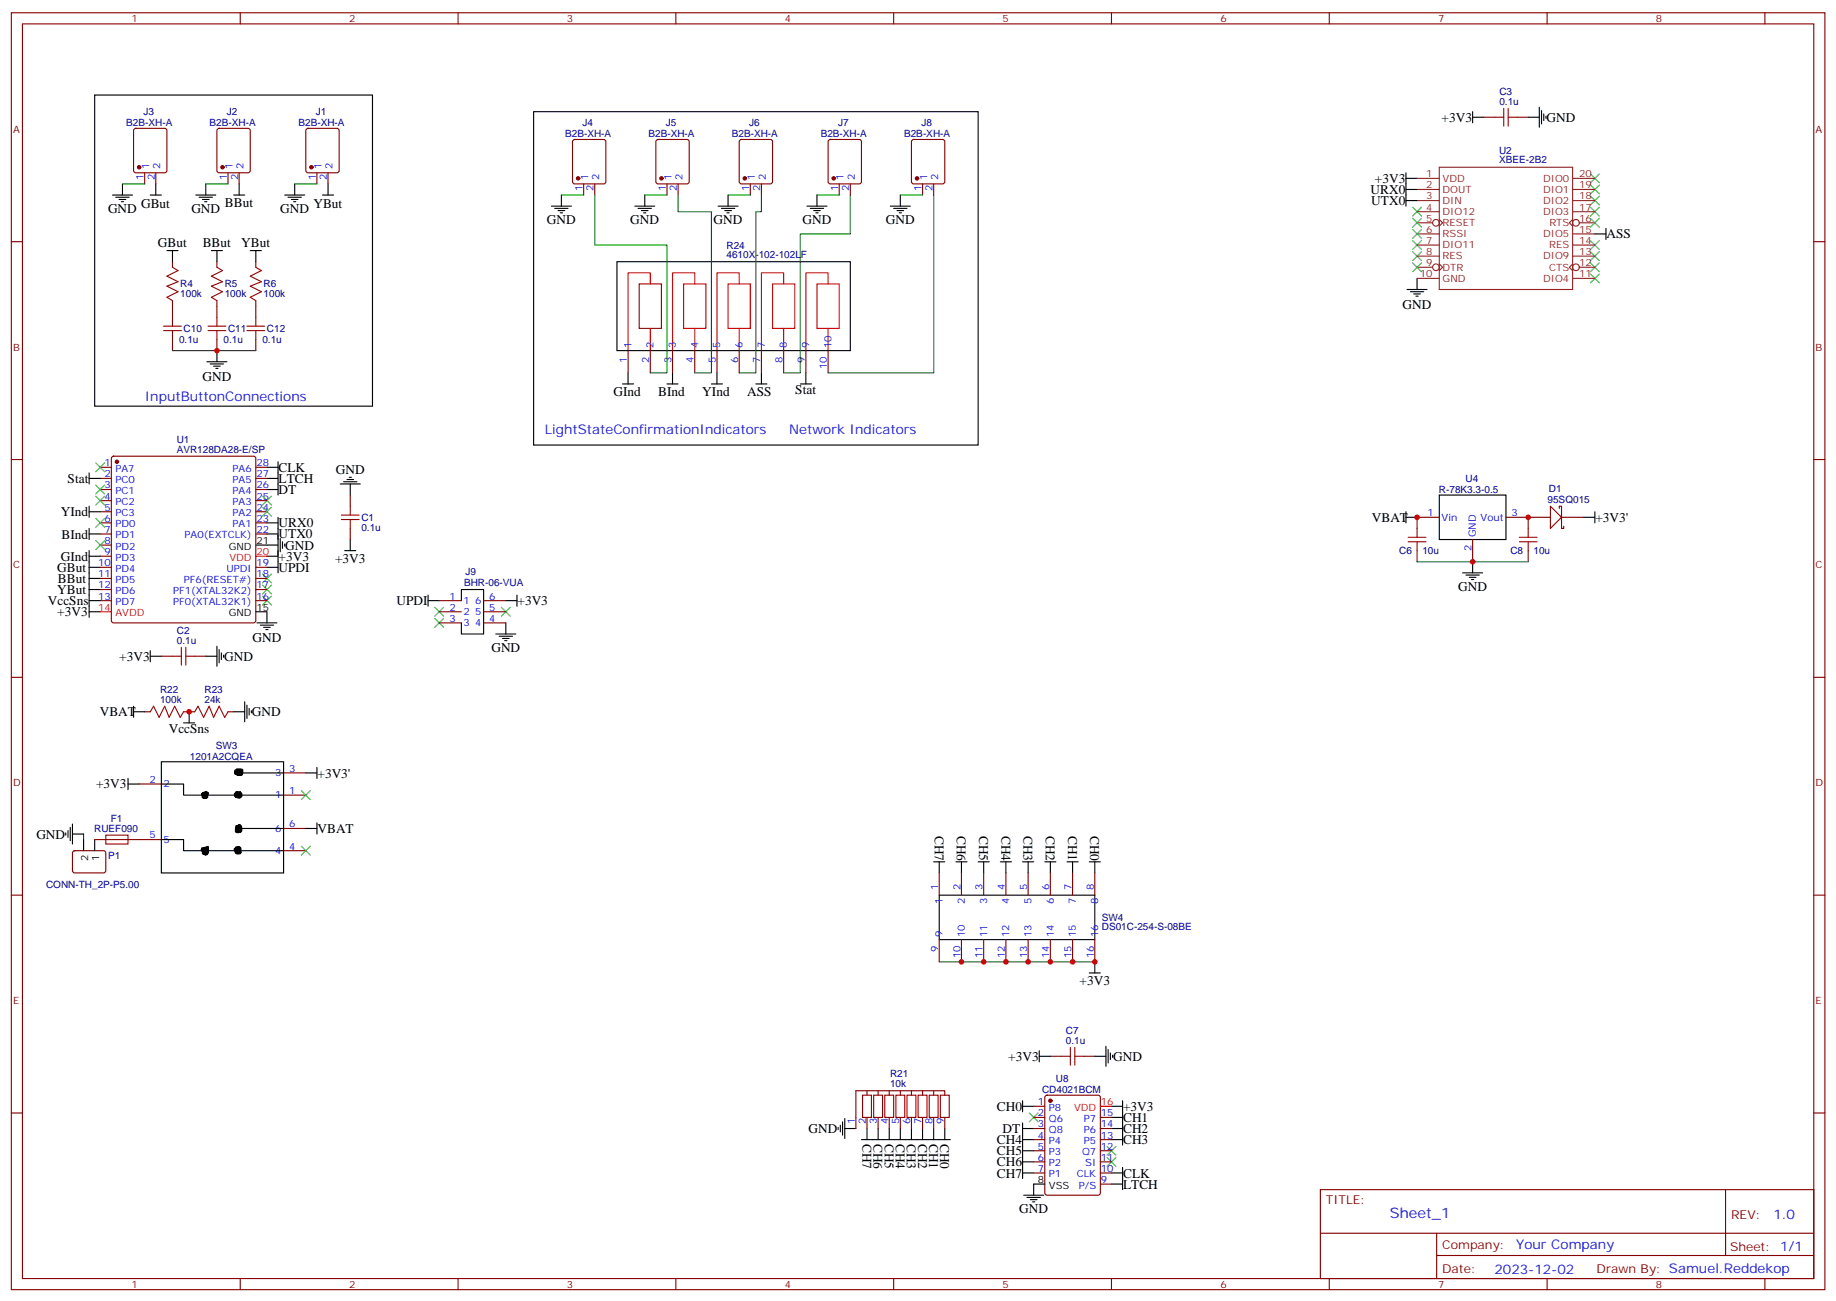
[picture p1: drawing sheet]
<svg xmlns="http://www.w3.org/2000/svg" width="583mm" height="413mm" viewBox="0 0 583 413" stroke-linecap="round" stroke-linejoin="round" font-family="sans-serif">
<g fill="none" stroke="#870000" stroke-width=".35">
<path d="M3.6 4.1h575.7v405.3h-575.7zM7.1 7.6h568.7v398.3h-568.7zM76.3 4.1v3.5M145.4 4.1v3.5M214.6 4.1v3.5M283.7 4.1v3.5M352.8 4.1v3.5M422 4.1v3.5M491.1 4.1v3.5M560.3 4.1v3.5M471 37.2h3.6M481.6 37.2h3.5"/>
<path d="M42.6 41l.5-.3h9.2l.5 .3 .2 .5v12.7l-.2 .5-.5 .2h-9.2l-.5-.3-.2-.4v-12.7zM45.9 54.9v3.5M49.5 54.9v3.5M69.1 41l.5-.3h9.1l.5 .3 .2 .5v12.7l-.2 .5-.5 .2h-9.1l-.5-.3-.2-.4v-12.7zM72.4 54.9v3.5M75.9 54.9v3.5M97.3 41l.5-.3h9.2l.5 .3 .2 .5v12.7l-.3 .5-.4 .2h-9.2l-.5-.3-.2-.4v-12.7zM100.6 54.9v3.5M104.1 54.9v3.5M182 44.5l.5-.2h9.1l.5 .2 .2 .5v12.7l-.2 .5-.5 .2h-9.1l-.5-.2-.2-.5v-12.7zM185.3 58.4v3.5M188.8 58.4v3.5"/>
<path d="M208.4 44.5l.5-.2h9.2l.5 .2 .2 .5v12.7l-.2 .5-.5 .2h-9.2l-.5-.2-.2-.5v-12.7zM211.7 58.4v3.5M215.3 58.4v3.5M234.9 44.5l.5-.2h9.1l.5 .2 .3 .5v12.7l-.3 .5-.5 .2h-9.1l-.5-.2-.2-.5v-12.7zM238.2 58.4v3.5M241.7 58.4v3.5M263.1 44.5l.5-.2h9.2l.5 .2 .2 .5v12.7l-.3 .5-.4 .2h-9.2l-.5-.2-.2-.5v-12.7zM266.4 58.4v3.5M269.9 58.4v3.5M289.6 44.5l.5-.2h9.1l.5 .2 .2 .5v12.7l-.2 .5-.5 .2h-9.1l-.5-.2-.3-.5v-12.7zM292.9 58.4v3.5M296.4 58.4v3.5"/>
<path d="M3.6 76.7h3.5M575.8 76.7h3.5M54.8 83.1v1.7M54.8 95.4v5.3M68.9 83.1v1.7M68.9 95.4v5.3M81.2 83.1v1.7M81.2 95.4v5.3M54.8 107.8v3.5M68.9 107.8v3.5M81.2 107.8v3.5M199.4 111.3v7.1"/>
<path d="M206.4 111.3v7.1M213.5 111.3v7.1M220.6 111.3v7.1M227.6 111.3v7.1M234.7 111.3v7.1M241.7 111.3v7.1M248.8 111.3v7.1M255.8 111.3v7.1M262.9 111.3v7.1M3.6 145.9h3.5M31.8 148.3h3.5M31.8 151.9h3.5"/>
<path d="M31.8 155.4h3.5M31.8 158.9h3.5M35.6 145l.5-.2h44.4l.5 .2 .2 .5v51.5l-.2 .5-.5 .2h-44.4l-.5-.2-.3-.5v-51.5zM81.2 148.3h3.5M81.2 151.9h3.5M81.2 155.4h3.5M81.2 158.9h3.5M111.2 157.2v3.5M575.8 145.9h3.5M31.8 162.5h3.5M31.8 166h3.5M31.8 169.5h3.5"/>
<path d="M31.8 173h3.5M31.8 176.6h3.5M81.2 162.5h3.5M81.2 166h3.5M81.2 169.5h3.5M111.2 167.7v3.6M449.9 174.8v3.5M456.9 164.2h-7v3.5M467.5 171.3v7M478.1 164.2h7v3.5M485.1 174.8v3.5M31.8 180.1h3.5"/>
<path d="M31.8 183.6h3.5M31.8 187.1h3.5M31.8 190.7h3.5M81.2 180.1h3.5M81.2 183.6h3.5M81.2 187.1h3.5M81.2 190.7h3.5M3.6 215h3.5M51.2 208.3h3.6M61.8 208.3h3.5M575.8 215h3.5M45.9 226h1.8"/>
<path d="M58.3 226h3.5M72.4 226h1.8M44.2 248.9h7M90 245.4h7.1M90 252.4h7.1M23.2 270.3l.5-.2h9.5l.4 .7-.1 5.9-.6 .4-9.5-.1-.4-.6v-5.6zM30.1 266.5h21.1M90 270.1h7.1M90 263h7.1M298.2 277.1v7.1M305.2 277.1v7.1M312.3 277.1v7.1"/>
<path d="M319.3 277.1v7.1M326.4 277.1v7.1M333.4 277.1v7.1M340.5 277.1v7.1M347.6 277.1v7.1M3.6 284.2h3.5M298.2 298.3v7M305.2 298.3v7M312.3 298.3v7M319.3 298.3v7M326.4 298.3v7M333.4 298.3v7"/>
<path d="M340.5 298.3v7M347.6 298.3v7M575.8 284.2h3.5M333.4 335.3h3.6M344 335.3h3.6M3.6 353.3h3.5M275.2 346.3v1.4M275.2 354.7v3.5M278.8 346.3v1.4M278.8 354.7v3.5M282.3 346.3v1.4M282.3 354.7v3.5"/>
<path d="M285.8 346.3v1.4M285.8 354.7v3.5M289.3 346.3v1.4M289.3 354.7v3.5M292.9 346.3v1.4M292.9 354.7v3.5M296.4 346.3v1.4M296.4 354.7v3.5M299.9 347.7v-1.4h-28.2v11.9M299.9 354.7v3.5M328.2 351.2h3.5M328.2 354.7h3.5"/>
<path d="M328.2 358.2h3.5M331.9 347.9l.5-.2h16.2l.7 .4v30.6l-.4 .7h-16.5l-.7-.4v-30.6zM349.3 354.7h3.5M349.3 358.2h3.5M575.8 353.3h3.5M328.2 361.8h3.5M328.2 365.3h3.5M328.2 368.8h3.5M328.2 372.4h3.5M349.3 361.8h3.5M349.3 365.3h3.5M349.3 368.8h3.5"/>
<path d="M349.3 372.4h3.5M349.3 375.9h3.5M419.2 377.6h156.6v28.3h-156.6zM547.8 377.7v20.9M419.2 391.5h156.5M456.1 398.6h119.6M456.1 391.5v14.1M76.3 405.9v3.5M145.4 405.9v3.5M214.6 405.9v3.5M283.7 405.9v3.5M352.8 405.9v3.5"/>
<path d="M422 405.9v3.5M491.1 405.9v3.5M560.3 405.9v3.5"/>
</g>
<g fill="none" stroke="#000" stroke-width=".35">
<path d="M30.1 30.2h88.2v98.7h-88.2zM169.4 35.5h141.1v105.8h-141.1zM467.5 35.5v3.5M467.5 37.2h3.5M485.1 37.2h3.6M488.7 34v6.4M489.4 35.1v4.2M490.1 36.2v2.1M490.8 36.9v.7M38.9 58.4v3.5M49.5 58.4v3.5M65.3 58.4v3.5"/>
<path d="M75.9 58.4v3.5M93.6 58.4v3.5M104.1 58.4v3.5M446.3 54.9v3.5M446.3 56.6h3.6M35.7 61.9h6.4M36.8 62.6h4.2M37.8 63.3h2.1M38.5 64h.7M47.7 61.9h3.5M53 79.6h3.5M54.8 79.6v3.5"/>
<path d="M62.2 61.9h6.3M63.2 62.6h4.3M64.3 63.3h2.1M65 64h.7M67.1 79.6h3.5M68.9 79.6v3.5M74.2 61.9h3.5M79.4 79.6h3.6M81.2 79.6v3.5M90.4 61.9h6.3M91.4 62.6h4.3M92.5 63.3h2.1"/>
<path d="M93.2 64h.7M102.4 61.9h3.5M175 65.4h6.4M176.1 66.1h4.2M177.2 66.9h2.1M177.9 67.6h.7M178.2 61.9v3.5M201.5 65.4h6.4M202.6 66.1h4.2M203.6 66.9h2.1M204.3 67.6h.7M204.7 61.9v3.5"/>
<path d="M228 65.4h6.3M229 66.1h4.3M230.1 66.9h2.1M230.8 67.6h.7M231.1 61.9v3.5M256.2 65.4h6.3M257.2 66.1h4.3M258.3 66.9h2.1M259 67.6h.7M259.4 61.9v3.5M282.6 65.4h6.4M283.7 66.1h4.2"/>
<path d="M284.8 66.9h2.1M285.5 67.6h.7M285.8 61.9v3.5M506.3 74.3h3.5M509.8 72.5v3.5M195.9 83.1h74v28.2h-74zM446.7 91.9h6.3M447.7 92.6h4.3M448.8 93.3h2.1M449.5 94h.7M449.9 88.4v3.5M65.7 114.8h6.3"/>
<path d="M66.7 115.5h4.3M67.8 116.2h2.1M68.5 116.9h.7M68.9 111.3v3.5M199.4 118.4v3.5M213.5 118.4v3.5M227.6 118.4v3.5M241.7 118.4v3.5M255.8 118.4v3.5M197.6 121.9h3.6M211.7 121.9h3.6M225.8 121.9h3.6"/>
<path d="M240 121.9h3.5M254.1 121.9h3.5M28.3 151.9h3.5M28.3 150.1v3.5M84.7 148.3h3.6M84.7 151.9h3.6M84.7 155.4h3.6M88.3 146.6v10.6M108 153.6h6.4M109.1 152.9h4.2M110.1 152.2h2.2M110.8 151.5h.7"/>
<path d="M111.2 153.6v3.6M456.9 157.2h21.2v14.1h-21.2zM28.3 160.7v3.5M28.3 167.7v3.6M28.3 174.8v21.2M28.3 169.5h3.5M28.3 176.6h3.5M28.3 162.5h3.5M81.2 173h7.1M84.7 166h3.6M84.7 169.5h3.6M84.7 176.6h3.6"/>
<path d="M88.3 164.2v17.7M89 170.9v4.3M89.7 172v2.1M90.4 172.7v.7M109.4 174.8h3.6M111.2 171.3v3.5M446.3 164.2h3.6M446.3 162.5v3.5M467.5 178.3v3.6M28.3 187.1h3.5M28.3 183.6h3.5M28.3 180.1h3.5"/>
<path d="M28.3 194.2h3.5M28.3 190.7h3.5M81.2 194.2h3.5v3.5M81.6 197.7h6.3M82.6 198.4h4.3M83.7 199.1h2.1M84.4 199.8h.7M84.7 180.1h3.6M464.3 181.9h6.4M465.4 182.6h4.2M466.4 183.3h2.2M467.1 184h.8"/>
<path d="M47.7 208.3h3.5M47.7 206.6v3.5M65.3 208.3h3.6M68.9 205.1v6.4M69.6 206.2v4.2M70.3 207.3v2.1M71 208v.7M42.4 226h3.5M42.4 224.2v3.5M58.3 229.5h3.5M60 226v3.5M74.2 226h3.5"/>
<path d="M77.7 222.8v6.3M78.4 223.8v4.3M79.1 224.9v2.1M79.8 225.6v.7M40.6 248.9h3.6M40.6 247.1v3.5M51.2 241.8h38.8v35.3h-38.8zM51.2 248.9h7.1v3.5h31.7M64.8 251.7l1.3-.1-.2 1.6-.2 .1-1.4-.2 .1-1 .8-.8 .4 .2-.2 2-1-.1v-.4l.5-1.3 .7 .2v1h-1.1v-.6l.7-.1v-.4l-1.1 .1v.5l1.2 .5 .2-1.4 .2-.1v1.2l-1.2-.2v-.8h.7l-.2 1.1-.6-.1v-.7l.6-.4 .9 .1-.2 1.6-1.5-.1 .1-1.5 1.1 .4-.2 .6M74.9 252.4l.1-.6h1.6l.2 .1-.2 1.1-1.3 .2-.6-.4 .2-1.5h1.4l.2 1-.3 .7-1.3-.1-.3-.4v-.4l.2-.5 1.4 .1 .3 .4-.2 .8-1 .1-.5-.3v-1.1l.8-.1 .3 .2v.7l.3 .3v.5h-.8l-.2-.3 .2-1 .9-.1 .2 .9h-.6l-.1-.3-1.4-.3h1.5l.4 .2-.1 .6h-1.2l.1-1.1 1-.2 .1 1.2-.3 .3-.8-.1v-1.2l.3-.2 .8 .8v.9l-1.5-.4 .4-.5 .6 .2M75.9 245.4h14.1M76.5 244.5h-1.5l-.2 .9 .4 .6 1.3 .1 .1-1.3-1.1-.1-.4 .4v.7l.8 .1 .2-.4 .1-1h-.5l-.2 .2v1.2l.3-.1-.1-.8 .1 .6 .1-.9v1.2l.8 .1 .2-1.5-1.9 .2v1.2l.6 .2 1.4-.2 .1-1.5-.2-.2-1.7-.1-.7 .7 .1 .9 2.1 .2-.2-.8-1.8-.2"/>
<path d="M97.1 245.4h3.5M100.6 243.6v3.5M20.9 264.4v.7M21.6 263.7v2.1M22.3 262.6v4.3M23 264.8h3.5M23 261.6v6.3M26.5 266.5v3.6M30.1 266.5v3.6M51.2 266.5h7.1v3.6h31.7M65.1 269.4l.1-.2h.4a1.76 1.76 0 0 1 0 2v.1a.88 .88 0 0 1-1.1-.1 .88 .88 0 0 1-.2-1.1l.7-.9h.8l.3 .2v1l-.5 .6h-1l-.1-.4 .2-1.2 .9-.2 .3 .5-.1 1-.6 .1-.8-.4a.54 .54 0 0 1-.5-.4 .54 .54 0 0 1 .2-.6l1.5-.1-.1 2-.5-.2 .1-1.7 .3-.2h.7l-.1 1.5a.86 .86 0 0 1-.6 .7 .86 .86 0 0 1-.9-.3l-.1-1.2-.3-.3v-.4l1.7-.2-.2 1.7-.1-.1v-1.3v.8l-.3 .5h-.4l.1-1.1 .6-.6 .6-.2-.2 2.3-.3 .2-.9-.2-.2-1.6 .4-.2h.4v1M75.8 268.7l-.3 1.5 1 .2v.2l-.7 .2-.6-.2 .2-1.7 .5 .1v.3l.5 .1v.4l-.6-.3v-.6l.4 1.7-.5 .4-.5-.2v-1.8l-.3 1.2 .1-.9 .3 1.1 .1-1v.6l.5-.2v.8h-.8l-.4-.4 .1-1.3 1.5 .1v2h-1.3l-.6-1 .1-.7h.6l.6 .1 .2 .7h.1"/>
<path d="M75.9 263h14.1M76.3 262.2l-.4 1.4-.3 .3-.8-.1 .3-1.1h1.3l.2 1a1.28 1.28 0 0 1-1.8 .4l-.1-1.1 .3-.9h1.5l.3 .7-.1 1.2-.4 .1h-1.1l.1-1.2 .5-1.1h.5l-.1 2.3-.6-.1-.1-1.8-.2 .6 1 .2a.54 .54 0 0 1-.7 .6l.1-1.1h.2v1.4h-.8l.1-1.6 .3-.3h.7l-.1 2.1-1 .1 .1-1.4h.6v.4h.1M97.1 263h3.5M100.6 261.2v3.6M296.4 273.6h3.5M298.2 273.6v3.5M303.5 273.6h3.5M305.2 273.6v3.5M310.5 273.6h3.5M312.3 273.6v3.5M317.6 273.6h3.5M319.3 273.6v3.5"/>
<path d="M324.6 273.6h3.6M326.4 273.6v3.5M331.7 273.6h3.5M333.4 273.6v3.5M338.7 273.6h3.6M340.5 273.6v3.5M345.8 273.6h3.5M347.6 273.6v3.5M298.2 284.2h49.4v14.1h-49.4zM345.8 308.9h3.5M347.6 305.3v3.6M329.9 335.3h3.5"/>
<path d="M329.9 333.6v3.5M347.6 335.3h3.5M351.1 332.1v6.4M351.8 333.2v4.2M352.5 334.3v2.1M353.2 335v.7M266.1 357.9v.7M266.8 357.2v2.1M267.5 356.1v4.3M268.2 358.2h3.5M268.2 355.1v6.3M275.2 358.2v3.6"/>
<path d="M278.8 358.2v3.6M282.3 358.2v3.6M285.8 358.2v3.6M289.3 358.2v3.6M292.9 358.2v3.6M296.4 358.2v3.6M299.9 358.2v3.6M324.6 358.2h3.6M324.6 349.4v3.6M324.6 356.5v17.6M324.6 351.2h3.6M352.8 358.2h3.6"/>
<path d="M352.8 354.7h3.6M352.8 351.2h3.6M356.4 349.4v14.1M273.5 361.8h28.2M324.6 361.8h3.6M324.6 372.4h3.6M324.6 368.8h3.6M324.6 365.3h3.6M325 379.4h6.3M331.7 375.9h-3.5v3.5M352.8 361.8h3.6M352.8 372.4h3.6"/>
<path d="M352.8 375.9h3.6M356.4 370.6v7M326 380.1h4.3M327.1 380.8h2.1M327.8 381.5h.7"/>
</g>
<g fill="none" stroke="#3c3" stroke-width=".35">
<path d="M504.9 55.2l2.8 2.8M504.9 58.7l2.8 2.9M507.7 55.2l-2.8 2.8M507.7 58.7l-2.8 2.9M448.5 79.9l2.8 2.8M448.5 76.4l2.8 2.8M448.5 65.8l2.8 2.8M448.5 69.3l2.8 2.8M448.5 72.8l2.8 2.9M451.3 79.9l-2.8 2.8M451.3 76.4l-2.8 2.8M451.3 65.8l-2.8 2.8"/>
<path d="M451.3 69.3l-2.8 2.8M451.3 72.8l-2.8 2.9M504.9 62.3l2.8 2.8M504.9 65.8l2.8 2.8M504.9 76.4l2.8 2.8M504.9 79.9l2.8 2.8M507.7 62.3l-2.8 2.8M507.7 65.8l-2.8 2.8M507.7 76.4l-2.8 2.8M507.7 79.9l-2.8 2.8M504.9 83.4l2.8 2.9M504.9 87l2.8 2.8"/>
<path d="M507.7 83.4l-2.8 2.9M507.7 87l-2.8 2.8M30.4 146.9l2.8 2.9M30.4 154l2.8 2.8M30.4 157.5l2.8 2.8M33.2 146.9l-2.8 2.9M33.2 154l-2.8 2.8M33.2 157.5l-2.8 2.8M83.3 157.5l2.8 2.8M86.1 157.5l-2.8 2.8M30.4 164.6l2.8 2.8M30.4 171.6l2.8 2.8"/>
<path d="M33.2 164.6l-2.8 2.8M33.2 171.6l-2.8 2.8M83.3 161l2.8 2.9M86.1 161l-2.8 2.9M83.3 182.2l2.8 2.8M83.3 185.7l2.8 2.9M83.3 189.3l2.8 2.8M86.1 182.2l-2.8 2.8M86.1 185.7l-2.8 2.9M86.1 189.3l-2.8 2.8M95.7 268.6l2.8 2.9M98.5 268.6l-2.8 2.9"/>
<path d="M326.7 353.3l2.9 2.8M329.6 353.3l-2.9 2.8M351.4 363.9l2.9 2.8M351.4 367.4l2.9 2.8M354.3 363.9l-2.9 2.8M354.3 367.4l-2.9 2.8"/>
</g>
<g fill="none" stroke="#a10000" stroke-width=".35">
<path d="M474.6 37.2h2.8M477.4 34.4v5.6M478.8 37.2h2.8M478.8 34.4v5.6M54.8 84.8l1.7 1.1-3.5 1.8 3.5 1.7-3.5 1.4 3.5 1.8-3.5 1.8 1.8 1M68.9 84.8l1.7 1.1-3.5 1.8 3.5 1.7-3.5 1.4 3.5 1.8-3.5 1.8 1.8 1M81.2 84.8l1.8 1.1-3.6 1.8 3.6 1.7-3.6 1.4 3.6 1.8-3.6 1.8 1.8 1M51.9 105h5.7M51.9 103.5h5.7M54.8 100.7v2.8M54.8 105v2.8M66 105h5.7"/>
<path d="M66 103.5h5.7M68.9 100.7v2.8M68.9 105v2.8M78.4 105h5.6M78.4 103.5h5.6M81.2 100.7v2.8M81.2 105v2.8M108.4 164.9h5.6M108.4 163.5h5.6M111.2 160.7v2.8M111.2 164.9v2.8M447 172h5.7"/>
<path d="M447 170.6h5.7M449.9 167.7v2.9M449.9 172v2.8M482.3 172h5.7M482.3 170.6h5.7M485.1 167.7v2.9M485.1 172v2.8M54.8 208.3h2.8M57.6 205.5v5.6M59 208.3h2.8M59 205.5v5.6M47.7 226l1.1-1.8 1.7 3.5 1.8-3.5 1.4 3.5 1.8-3.5 1.7 3.5 1.1-1.7"/>
<path d="M61.8 226l1.1-1.8 1.7 3.5 1.8-3.5 1.4 3.5 1.8-3.5 1.7 3.5 1.1-1.7M33.6 265.1h7v2.8h-7zM337 335.3h2.8M339.8 332.5v5.6M341.2 335.3h2.8M341.2 332.5v5.6M273.8 347.7h2.8v7h-2.8zM277.4 347.7h2.8v7h-2.8zM280.9 347.7h2.8v7h-2.8zM284.4 347.7h2.8v7h-2.8zM287.9 347.7h2.9v7h-2.9zM291.5 347.7h2.8v7h-2.8z"/>
<path d="M295 347.7h2.8v7h-2.8zM298.5 347.7h2.8v7h-2.8z"/>
</g>
<g fill="#870000" stroke="#870000" stroke-width=".35">
<circle cx="37.1" cy="146.6" r=".53"/>
<circle cx="333.4" cy="349.4" r=".53"/>
<circle cx="44.2" cy="53.1" r=".53"/>
<circle cx="70.6" cy="53.1" r=".53"/>
<circle cx="98.8" cy="53.1" r=".53"/>
<circle cx="183.5" cy="56.6" r=".53"/>
<circle cx="210" cy="56.6" r=".53"/>
<circle cx="236.4" cy="56.6" r=".53"/>
<circle cx="264.7" cy="56.6" r=".53"/>
<circle cx="291.1" cy="56.6" r=".53"/>
</g>
<g fill="none" stroke="#f00" stroke-width=".35">
<path d="M206.4 90.1v-3.5h-7v24.7M217 90.1h7.1v14.1h-7.1zM220.6 90.1v-3.5h-7.1v24.7M231.1 90.1h7.1v14.1h-7.1zM234.7 90.1v-3.5h-7.1v24.7M245.3 90.1h7v14.1h-7zM248.8 90.1v-3.5h-7.1v24.7M259.4 90.1h7v14.1h-7zM262.9 90.1v-3.5h-7.1v24.7M206.4 104.2v7.1M220.6 104.2v7.1M234.7 104.2v7.1"/>
<path d="M248.8 104.2v7.1M262.9 104.2v7.1M81.2 176.6h3.5M31.8 194.2h3.5M349.3 351.2h3.5"/>
</g>
<g fill="none" stroke="#008700" stroke-width=".35">
<path d="M38.9 58.4h7M65.3 58.4h7.1M93.6 58.4h7M178.2 61.9h7.1M188.8 61.9v15.9h22.9v40.6h-5.3M204.7 61.9h7M215.3 61.9v5.3h10.5v51.2h-5.2M231.1 61.9h7.1M241.7 61.9v5.3h-1.7v51.2h-5.3M259.4 61.9h7M269.9 61.9v12.4h-15.8v44.1h-5.3M285.8 61.9h7.1"/>
<path d="M296.4 61.9v56.5h-33.5M54.8 111.3h26.4M449.9 178.3h35.2M26.5 264.8v1.7M298.2 305.3h49.4"/>
</g>
<g fill="none" stroke="#8c2424" stroke-width=".35">
<path d="M449.9 56.6h7M456.9 53.1h42.4v38.8h-42.4zM499.3 56.6h7M449.9 60.1h7M449.9 63.7h7M449.9 67.2h7M449.9 70.7h4.9M449.9 74.3h7M449.9 77.8h7M456.9 69.7l1.1 1-1.1 1.1M499.3 69.7l-1.1 1 1.1 1.1M499.3 60.1h7"/>
<path d="M499.3 63.7h7M499.3 67.2h7M499.3 74.3h7M499.3 77.8h7M501.4 70.7h4.9M449.9 81.3h7M449.9 84.8h4.9M449.9 88.4h7M456.9 83.8l1.1 1-1.1 1.1M499.3 83.8l-1.1 1 1.1 1.1M499.3 81.3h7M499.3 88.4h7"/>
<path d="M501.4 84.8h4.9"/>
<circle cx="455.9" cy="70.7" r="1.06"/>
<circle cx="500.3" cy="70.7" r="1.06"/>
<circle cx="455.9" cy="84.8" r="1.06"/>
<circle cx="500.3" cy="84.8" r="1.06"/>
</g>
<path d="M202.9 90.1h7.1v14.1h-7.1z" fill="none" stroke="#900" stroke-width=".35"/>
<path d="M492.2 160.7l3.5 3.5-3.5 3.5z" fill="#fff" stroke="#870000" stroke-width=".35"/>
<path d="M485.1 164.2h7.1M495 161.4v-.7h.7v7h.7v-.7M495.7 164.2h7.1M139.4 190.7h7.1M139.4 194.2h7.1M139.4 197.7h7.1M153.5 190.7h7.1M153.5 194.2h7.1M153.5 197.7h7.1" fill="none" stroke="#870000" stroke-width=".35"/>
<g fill="none" stroke="#000" stroke-width=".35">
<path d="M446.3 58.4v7M446.3 60.1h3.6M446.3 63.7h3.6M502.8 164.2h3.5M506.3 162.5v3.5M135.9 190.7h3.5M135.9 188.9v3.5M146.5 190.7v-3.6h7v14.2h-7v-3.6M160.6 197.7v3.6M160.6 190.7h3.5M164.1 188.9v3.5M157.4 201.3h6.4"/>
<path d="M158.5 202h4.2M159.5 202.7h2.1M160.2 203.4h.7"/>
</g>
<path d="M504.9 69.3l2.8 2.8M507.7 69.3l-2.8 2.8M448.5 83.4l2.8 2.9M451.3 83.4l-2.8 2.9M138 192.8l2.8 2.8M138 196.3l2.8 2.8M140.8 192.8l-2.8 2.8M140.8 196.3l-2.8 2.8M159.2 192.8l2.8 2.8M162 192.8l-2.8 2.8M95.7 251l2.8 2.8M98.5 251l-2.8 2.8" fill="none" stroke="#3c3" stroke-width=".35"/>
<g fill="#c00">
<circle cx="340.5" cy="305.3" r=".88"/>
<circle cx="333.4" cy="305.3" r=".88"/>
<circle cx="326.4" cy="305.3" r=".88"/>
<circle cx="319.3" cy="305.3" r=".88"/>
<circle cx="312.3" cy="305.3" r=".88"/>
<circle cx="305.2" cy="305.3" r=".88"/>
<circle cx="347.6" cy="305.3" r=".88"/>
<circle cx="60" cy="226" r=".88"/>
<circle cx="449.9" cy="164.2" r=".88"/>
<circle cx="467.5" cy="178.3" r=".88"/>
<circle cx="68.9" cy="111.3" r=".88"/>
<circle cx="485.1" cy="164.2" r=".88"/>
</g>
<text font-size="4.6" fill="#00f" x="441.3" y="386.7">Sheet_1</text>
<g font-size="4.2">
<text x="457.6" y="38.6">+3V3</text>
<text x="491" y="38.6">GND</text>
<text x="436.5" y="58">+3V3</text>
<text x="44.8" y="65.9">GBut</text>
<text x="71.4" y="65.9">BBut</text>
<text x="99.5" y="65.9">YBut</text>
<text x="435.1" y="61.6">URX0</text>
<text x="435.3" y="65.1">UTX0</text>
<text x="34.3" y="67.6">GND</text>
<text x="60.7" y="67.6">GND</text>
<text x="89" y="67.6">GND</text>
<text x="173.6" y="71.1">GND</text>
<text x="200.1" y="71.1">GND</text>
<text x="226.6" y="71.1">GND</text>
<text x="254.8" y="71.1">GND</text>
<text x="281.2" y="71.1">GND</text>
<text x="510" y="75.7">ASS</text>
<text x="50.1" y="78.5">GBut</text>
<text x="64.3" y="78.5">BBut</text>
<text x="76.6" y="78.5">YBut</text>
<text x="445.3" y="98">GND</text>
<text x="64.3" y="120.9">GND</text>
<text x="194.7" y="125.8">GInd</text>
<text x="209" y="125.8">BInd</text>
<text x="223" y="125.8">YInd</text>
<text x="237.2" y="125.8">ASS</text>
<text x="252.5" y="125.1">Stat</text>
<text x="88.4" y="149.8">CLK</text>
<text x="21.5" y="153.3">Stat</text>
<text x="88.4" y="153.3">LTCH</text>
<text x="106.6" y="150.5">GND</text>
<text x="88.4" y="156.8">DT</text>
<text x="19.3" y="163.9">YInd</text>
<text x="88.4" y="167.4">URX0</text>
<text x="435.5" y="165.7">VBAT</text>
<text x="506.5" y="165.6">+3V3'</text>
<text x="19.5" y="170.9">BInd</text>
<text x="88.4" y="170.9">UTX0</text>
<text x="19.3" y="178">GInd</text>
<text x="88.4" y="178">+3V3</text>
<text x="90.6" y="174.5">GND</text>
<text x="106.4" y="178.8">+3V3</text>
<text x="18.2" y="181.6">GBut</text>
<text x="18.4" y="185">BBut</text>
<text x="88.4" y="181.6">UPDI</text>
<text x="18.2" y="188.6">YBut</text>
<text x="462.9" y="187.5">GND</text>
<text x="15.2" y="192.1">VccSns</text>
<text x="18.2" y="195.7">+3V3</text>
<text x="125.8" y="192.1">UPDI</text>
<text x="164.3" y="192.2">+3V3</text>
<text x="80.2" y="203.8">GND</text>
<text x="37.8" y="209.8">+3V3</text>
<text x="71.2" y="209.8">GND</text>
<text x="156" y="206.9">GND</text>
<text x="31.7" y="227.4">VBAT</text>
<text x="80" y="227.4">GND</text>
<text x="53.6" y="232.7">VccSns</text>
<text x="30.5" y="250.3">+3V3</text>
<text x="100.8" y="246.8">+3V3'</text>
<text x="11.5" y="266.2">GND</text>
<text x="100.8" y="264.5">VBAT</text>
<text x="296.7" y="265.3" transform="rotate(90 296.7 265.3)">CH7</text>
<text x="303.8" y="265.3" transform="rotate(90 303.8 265.3)">CH6</text>
<text x="310.8" y="265.3" transform="rotate(90 310.8 265.3)">CH5</text>
<text x="317.9" y="265.3" transform="rotate(90 317.9 265.3)">CH4</text>
<text x="325" y="265.3" transform="rotate(90 325 265.3)">CH3</text>
<text x="332" y="265.3" transform="rotate(90 332 265.3)">CH2</text>
<text x="339.1" y="265.3" transform="rotate(90 339.1 265.3)">CH1</text>
<text x="346.1" y="265.3" transform="rotate(90 346.1 265.3)">CH0</text>
<text x="342.7" y="312.7">+3V3</text>
<text x="320.1" y="336.7">+3V3</text>
<text x="353.4" y="336.7">GND</text>
<text x="316.5" y="352.6">CH0</text>
<text x="356.6" y="352.6">+3V3</text>
<text x="256.7" y="359.7">GND</text>
<text x="318.3" y="359.7">DT</text>
<text x="356.6" y="359.7">CH2</text>
<text x="356.6" y="356.2">CH1</text>
<text x="273.8" y="363.1" transform="rotate(90 273.8 363.1)">CH7</text>
<text x="277.3" y="363.1" transform="rotate(90 277.3 363.1)">CH6</text>
<text x="280.9" y="363.1" transform="rotate(90 280.9 363.1)">CH5</text>
<text x="284.4" y="363.1" transform="rotate(90 284.4 363.1)">CH4</text>
<text x="287.9" y="363.1" transform="rotate(90 287.9 363.1)">CH3</text>
<text x="291.4" y="363.1" transform="rotate(90 291.4 363.1)">CH2</text>
<text x="295" y="363.1" transform="rotate(90 295 363.1)">CH1</text>
<text x="298.5" y="363.1" transform="rotate(90 298.5 363.1)">CH0</text>
<text x="316.5" y="363.2">CH4</text>
<text x="356.6" y="363.2">CH3</text>
<text x="316.5" y="370.3">CH6</text>
<text x="316.5" y="366.7">CH5</text>
<text x="316.5" y="373.8">CH7</text>
<text x="356.6" y="377.3">LTCH</text>
<text x="356.6" y="373.8">CLK</text>
<text x="323.6" y="385.1">GND</text>
</g>
<g font-size="4.2" fill="#00f">
<text x="45.9" y="127.2">InputButtonConnections</text>
<text x="172.9" y="137.8">LightStateConfirmationIndicators</text>
<text x="250.5" y="137.8">Network Indicators</text>
<text x="563" y="386.9">1.0</text>
<text x="481.3" y="396.5">Your Company</text>
<text x="474.4" y="404.3">2023-12-02</text>
</g>
<g font-size="3.9" fill="#800">
<text x="420.9" y="382.2">TITLE:</text>
<text x="549.6" y="386.9">REV:</text>
<text x="457.8" y="396.4">Company:</text>
<text x="549.2" y="397.1">Sheet: 1/1</text>
<text x="457.8" y="404.1">Date:</text>
<text x="506.9" y="404.2">Drawn By: Samuel.Reddekop</text>
</g>
<g font-size="3.2" fill="#800">
<text x="41.7" y="7.1">1</text>
<text x="110.8" y="7.1">2</text>
<text x="180" y="7.1">3</text>
<text x="249.1" y="7.1">4</text>
<text x="318.3" y="7.1">5</text>
<text x="387.4" y="7.1">6</text>
<text x="456.6" y="7.1">7</text>
<text x="525.7" y="7.1">8</text>
<text x="4.1" y="42.2">A</text>
<text x="576.3" y="42.2">A</text>
<text x="4.1" y="111.3">B</text>
<text x="576.3" y="111.3">B</text>
<text x="4.1" y="180.4">C</text>
<text x="576.3" y="180.4">C</text>
<text x="4.1" y="249.6">D</text>
<text x="576.3" y="249.6">D</text>
<text x="4.1" y="318.7">E</text>
<text x="576.3" y="318.7">E</text>
<text x="41.7" y="408.9">1</text>
<text x="110.8" y="408.9">2</text>
<text x="180" y="408.9">3</text>
<text x="249.1" y="408.9">4</text>
<text x="318.3" y="408.9">5</text>
<text x="387.4" y="408.9">6</text>
<text x="456.6" y="408.9">7</text>
<text x="525.7" y="408.9">8</text>
</g>
<g font-size="3.2" fill="#000080">
<text x="476" y="33.3">0.1u</text>
<text x="476" y="30.3">C3</text>
<text x="40.1" y="40.1">B2B-XH-A</text>
<text x="45.6" y="36.5">J3</text>
<text x="66.5" y="40.1">B2B-XH-A</text>
<text x="72" y="36.5">J2</text>
<text x="94.8" y="40.1">B2B-XH-A</text>
<text x="100.3" y="36.5">J1</text>
<text x="184.9" y="40">J4</text>
<text x="211.4" y="40">J5</text>
<text x="237.9" y="40">J6</text>
<text x="266.1" y="40">J7</text>
<text x="292.5" y="40">J8</text>
<text x="179.4" y="43.6">B2B-XH-A</text>
<text x="205.9" y="43.6">B2B-XH-A</text>
<text x="232.3" y="43.6">B2B-XH-A</text>
<text x="260.6" y="43.6">B2B-XH-A</text>
<text x="287" y="43.6">B2B-XH-A</text>
<text x="475.9" y="51.8">XBEE-2B2</text>
<text x="475.9" y="48.8">U2</text>
<text x="230.6" y="82">4610X-102-102LF</text>
<text x="230.6" y="79">R24</text>
<text x="57.2" y="94.4">100k</text>
<text x="57.2" y="91.3">R4</text>
<text x="71.3" y="94.4">100k</text>
<text x="71.3" y="91.3">R5</text>
<text x="83.7" y="94.4">100k</text>
<text x="83.7" y="91.3">R6</text>
<text x="58.3" y="105.4">C10</text>
<text x="72.4" y="105.4">C11</text>
<text x="84.7" y="105.4">C12</text>
<text x="56.8" y="108.9">0.1u</text>
<text x="71" y="108.9">0.1u</text>
<text x="83.3" y="108.9">0.1u</text>
<text x="56.1" y="143.8">AVR128DA28-E/SP</text>
<text x="56.1" y="140.5">U1</text>
<text x="465.3" y="153.1">U4</text>
<text x="456.8" y="156.5">R-78K3.3-0.5</text>
<text x="491.3" y="159.6">95SQ015</text>
<text x="491.7" y="156.3">D1</text>
<text x="114.7" y="165.3">C1</text>
<text x="114.7" y="168.5">0.1u</text>
<text x="444.2" y="175.9">C6</text>
<text x="451.6" y="175.9">10u</text>
<text x="479.5" y="175.9">C8</text>
<text x="486.8" y="175.9">10u</text>
<text x="147.3" y="186">BHR-06-VUA</text>
<text x="147.7" y="182.7">J9</text>
<text x="56.2" y="201.3">C2</text>
<text x="56.2" y="204.4">0.1u</text>
<text x="50.8" y="220">R22</text>
<text x="64.9" y="220">R23</text>
<text x="50.8" y="223.1">100k</text>
<text x="64.9" y="223.1">24k</text>
<text x="68.5" y="237.6">SW3</text>
<text x="60.3" y="241.2">1201A2CQEA</text>
<text x="35.2" y="260.8">F1</text>
<text x="29.9" y="264.1">RUEF090</text>
<text x="34.3" y="272.7">P1</text>
<text x="14.6" y="281.9">CONN-TH_2P-P5.00</text>
<text x="349.8" y="292.4">SW4</text>
<text x="349.8" y="295.3">DS01C-254-S-08BE</text>
<text x="338.4" y="328.4">C7</text>
<text x="338.4" y="331.4">0.1u</text>
<text x="282.6" y="345.2">10k</text>
<text x="282.6" y="342">R21</text>
<text x="330.8" y="347">CD4021BCM</text>
<text x="335.2" y="343.6">U8</text>
</g>
<g font-size="3.2" fill="#00f">
<text x="47.3" y="53.6" transform="rotate(-90 47.3 53.6)">1</text>
<text x="50.9" y="53.6" transform="rotate(-90 50.9 53.6)">2</text>
<text x="73.8" y="53.6" transform="rotate(-90 73.8 53.6)">1</text>
<text x="77.3" y="53.6" transform="rotate(-90 77.3 53.6)">2</text>
<text x="102" y="53.6" transform="rotate(-90 102 53.6)">1</text>
<text x="105.6" y="53.6" transform="rotate(-90 105.6 53.6)">2</text>
<text x="45.6" y="57" transform="rotate(-90 45.6 57)">1</text>
<text x="49.1" y="57" transform="rotate(-90 49.1 57)">2</text>
<text x="72" y="57" transform="rotate(-90 72 57)">1</text>
<text x="75.6" y="57" transform="rotate(-90 75.6 57)">2</text>
<text x="100.3" y="57" transform="rotate(-90 100.3 57)">1</text>
<text x="103.8" y="57" transform="rotate(-90 103.8 57)">2</text>
<text x="186.7" y="57.1" transform="rotate(-90 186.7 57.1)">1</text>
<text x="190.2" y="57.1" transform="rotate(-90 190.2 57.1)">2</text>
<text x="213.1" y="57.1" transform="rotate(-90 213.1 57.1)">1</text>
<text x="216.7" y="57.1" transform="rotate(-90 216.7 57.1)">2</text>
<text x="239.6" y="57.1" transform="rotate(-90 239.6 57.1)">1</text>
<text x="243.1" y="57.1" transform="rotate(-90 243.1 57.1)">2</text>
<text x="267.8" y="57.1" transform="rotate(-90 267.8 57.1)">1</text>
<text x="271.4" y="57.1" transform="rotate(-90 271.4 57.1)">2</text>
<text x="294.3" y="57.1" transform="rotate(-90 294.3 57.1)">1</text>
<text x="297.8" y="57.1" transform="rotate(-90 297.8 57.1)">2</text>
<text x="184.9" y="60.6" transform="rotate(-90 184.9 60.6)">1</text>
<text x="188.5" y="60.6" transform="rotate(-90 188.5 60.6)">2</text>
<text x="211.4" y="60.6" transform="rotate(-90 211.4 60.6)">1</text>
<text x="214.9" y="60.6" transform="rotate(-90 214.9 60.6)">2</text>
<text x="237.8" y="60.6" transform="rotate(-90 237.8 60.6)">1</text>
<text x="241.4" y="60.6" transform="rotate(-90 241.4 60.6)">2</text>
<text x="266.1" y="60.6" transform="rotate(-90 266.1 60.6)">1</text>
<text x="269.6" y="60.6" transform="rotate(-90 269.6 60.6)">2</text>
<text x="292.5" y="60.6" transform="rotate(-90 292.5 60.6)">1</text>
<text x="296.1" y="60.6" transform="rotate(-90 296.1 60.6)">2</text>
<text x="200.4" y="110.6" transform="rotate(-90 200.4 110.6)">1</text>
<text x="207.5" y="110.6" transform="rotate(-90 207.5 110.6)">2</text>
<text x="214.6" y="110.6" transform="rotate(-90 214.6 110.6)">3</text>
<text x="221.6" y="110.6" transform="rotate(-90 221.6 110.6)">4</text>
<text x="228.7" y="110.6" transform="rotate(-90 228.7 110.6)">5</text>
<text x="235.7" y="110.6" transform="rotate(-90 235.7 110.6)">6</text>
<text x="242.8" y="110.6" transform="rotate(-90 242.8 110.6)">7</text>
<text x="249.8" y="110.6" transform="rotate(-90 249.8 110.6)">8</text>
<text x="256.9" y="110.6" transform="rotate(-90 256.9 110.6)">9</text>
<text x="263.9" y="110.6" transform="rotate(-90 263.9 110.6)">10</text>
<text x="199" y="115.1" transform="rotate(-90 199 115.1)">1</text>
<text x="206.1" y="115.1" transform="rotate(-90 206.1 115.1)">2</text>
<text x="213.1" y="115.1" transform="rotate(-90 213.1 115.1)">3</text>
<text x="220.2" y="115.1" transform="rotate(-90 220.2 115.1)">4</text>
<text x="227.3" y="115.1" transform="rotate(-90 227.3 115.1)">5</text>
<text x="234.3" y="115.1" transform="rotate(-90 234.3 115.1)">6</text>
<text x="241.4" y="115.1" transform="rotate(-90 241.4 115.1)">7</text>
<text x="248.4" y="115.1" transform="rotate(-90 248.4 115.1)">8</text>
<text x="255.5" y="115.1" transform="rotate(-90 255.5 115.1)">9</text>
<text x="262.5" y="117.1" transform="rotate(-90 262.5 117.1)">10</text>
<text x="33.2" y="148">1</text>
<text x="36.7" y="149.8">PA7</text>
<text x="73.8" y="149.8">PA6</text>
<text x="81.4" y="148">28</text>
<text x="33.2" y="151.5">2</text>
<text x="33.2" y="155">3</text>
<text x="36.7" y="153.3">PC0</text>
<text x="73.8" y="153.3">PA5</text>
<text x="81.4" y="155">26</text>
<text x="81.4" y="151.5">27</text>
<text x="33.2" y="158.6">4</text>
<text x="36.7" y="156.8">PC1</text>
<text x="36.7" y="160.3">PC2</text>
<text x="73.8" y="160.3">PA3</text>
<text x="73.8" y="156.8">PA4</text>
<text x="81.4" y="158.6">25</text>
<text x="33.2" y="162.1">5</text>
<text x="33.2" y="165.6">6</text>
<text x="36.7" y="163.9">PC3</text>
<text x="36.7" y="167.4">PD0</text>
<text x="73.8" y="167.4">PA1</text>
<text x="73.8" y="163.9">PA2</text>
<text x="81.4" y="165.6">23</text>
<text x="81.4" y="162.1">24</text>
<text x="453.1" y="163.9">1</text>
<text x="457.6" y="165.3">Vin</text>
<text x="470" y="165.3">Vout</text>
<text x="479.8" y="163.9">3</text>
<text x="33.2" y="169.2">7</text>
<text x="33.2" y="172.7">8</text>
<text x="36.7" y="170.9">PD1</text>
<text x="58.6" y="170.9">PA0(EXTCLK)</text>
<text x="81.4" y="169.2">22</text>
<text x="468.6" y="170.6" transform="rotate(-90 468.6 170.6)">GND</text>
<text x="31.1" y="179.7">10</text>
<text x="33.2" y="176.2">9</text>
<text x="36.7" y="174.4">PD2</text>
<text x="36.7" y="178">PD3</text>
<text x="81.4" y="179.7">19</text>
<text x="467.1" y="175.1" transform="rotate(-90 467.1 175.1)">2</text>
<text x="31.1" y="183.3">11</text>
<text x="36.7" y="181.5">PD4</text>
<text x="36.7" y="185">PD5</text>
<text x="58.3" y="185">PF6(RESET#)</text>
<text x="71.9" y="181.5">UPDI</text>
<text x="81.4" y="183.3">18</text>
<text x="31.1" y="186.8">12</text>
<text x="31.1" y="190.3">13</text>
<text x="36.7" y="188.6">PD6</text>
<text x="55" y="188.6">PF1(XTAL32K2)</text>
<text x="81.4" y="190.3">16</text>
<text x="81.4" y="186.8">17</text>
<text x="142.7" y="190.3">1</text>
<text x="147.2" y="191.7">1</text>
<text x="150.8" y="191.7">6</text>
<text x="155.3" y="190.3">6</text>
<text x="36.7" y="192.1">PD7</text>
<text x="55" y="192.1">PF0(XTAL32K1)</text>
<text x="142.7" y="193.9">2</text>
<text x="142.7" y="197.4">3</text>
<text x="147.2" y="195.3">2</text>
<text x="150.8" y="195.3">5</text>
<text x="155.3" y="197.4">4</text>
<text x="155.3" y="193.9">5</text>
<text x="147.2" y="198.8">3</text>
<text x="150.8" y="198.8">4</text>
<text x="91.8" y="245">3</text>
<text x="47.4" y="248.5">2</text>
<text x="51.9" y="249.9">2</text>
<text x="87.3" y="246.4">3</text>
<text x="87.3" y="253.5">1</text>
<text x="91.8" y="252.1">1</text>
<text x="91.8" y="262.6">6</text>
<text x="47.4" y="266.2">5</text>
<text x="51.9" y="267.6">5</text>
<text x="87.3" y="264.1">6</text>
<text x="91.8" y="269.7">4</text>
<text x="87.3" y="271.1">4</text>
<text x="297.8" y="282.4" transform="rotate(-90 297.8 282.4)">1</text>
<text x="299.2" y="286.9" transform="rotate(-90 299.2 286.9)">1</text>
<text x="304.9" y="282.4" transform="rotate(-90 304.9 282.4)">2</text>
<text x="306.3" y="286.9" transform="rotate(-90 306.3 286.9)">2</text>
<text x="311.9" y="282.4" transform="rotate(-90 311.9 282.4)">3</text>
<text x="313.3" y="286.9" transform="rotate(-90 313.3 286.9)">3</text>
<text x="319" y="282.4" transform="rotate(-90 319 282.4)">4</text>
<text x="320.4" y="286.9" transform="rotate(-90 320.4 286.9)">4</text>
<text x="326" y="282.4" transform="rotate(-90 326 282.4)">5</text>
<text x="327.4" y="286.9" transform="rotate(-90 327.4 286.9)">5</text>
<text x="333.1" y="282.4" transform="rotate(-90 333.1 282.4)">6</text>
<text x="334.5" y="286.9" transform="rotate(-90 334.5 286.9)">6</text>
<text x="340.1" y="282.4" transform="rotate(-90 340.1 282.4)">7</text>
<text x="341.6" y="286.9" transform="rotate(-90 341.6 286.9)">7</text>
<text x="347.2" y="282.4" transform="rotate(-90 347.2 282.4)">8</text>
<text x="348.6" y="286.9" transform="rotate(-90 348.6 286.9)">8</text>
<text x="299.2" y="297.6" transform="rotate(-90 299.2 297.6)">9</text>
<text x="306.3" y="297.6" transform="rotate(-90 306.3 297.6)">10</text>
<text x="313.3" y="297.6" transform="rotate(-90 313.3 297.6)">11</text>
<text x="320.4" y="297.6" transform="rotate(-90 320.4 297.6)">12</text>
<text x="327.4" y="297.6" transform="rotate(-90 327.4 297.6)">13</text>
<text x="334.5" y="297.6" transform="rotate(-90 334.5 297.6)">14</text>
<text x="341.6" y="297.6" transform="rotate(-90 341.6 297.6)">15</text>
<text x="348.6" y="297.6" transform="rotate(-90 348.6 297.6)">16</text>
<text x="297.8" y="302.1" transform="rotate(-90 297.8 302.1)">9</text>
<text x="304.9" y="304.1" transform="rotate(-90 304.9 304.1)">10</text>
<text x="311.9" y="304.1" transform="rotate(-90 311.9 304.1)">11</text>
<text x="319" y="304.1" transform="rotate(-90 319 304.1)">12</text>
<text x="326" y="304.1" transform="rotate(-90 326 304.1)">13</text>
<text x="333.1" y="304.1" transform="rotate(-90 333.1 304.1)">14</text>
<text x="340.1" y="304.1" transform="rotate(-90 340.1 304.1)">15</text>
<text x="347.2" y="304.1" transform="rotate(-90 347.2 304.1)">16</text>
<text x="329.5" y="350.8">1</text>
<text x="333" y="352.6">P8</text>
<text x="271.4" y="356.7" transform="rotate(-90 271.4 356.7)">1</text>
<text x="274.9" y="356.7" transform="rotate(-90 274.9 356.7)">2</text>
<text x="278.4" y="356.7" transform="rotate(-90 278.4 356.7)">3</text>
<text x="281.9" y="356.7" transform="rotate(-90 281.9 356.7)">4</text>
<text x="285.5" y="356.7" transform="rotate(-90 285.5 356.7)">5</text>
<text x="289" y="356.7" transform="rotate(-90 289 356.7)">6</text>
<text x="292.5" y="356.7" transform="rotate(-90 292.5 356.7)">7</text>
<text x="296.1" y="356.7" transform="rotate(-90 296.1 356.7)">8</text>
<text x="299.6" y="356.7" transform="rotate(-90 299.6 356.7)">9</text>
<text x="329.5" y="354.4">2</text>
<text x="329.5" y="357.9">3</text>
<text x="333" y="356.1">Q6</text>
<text x="333" y="359.7">Q8</text>
<text x="344.1" y="359.7">P6</text>
<text x="344.1" y="356.1">P7</text>
<text x="349.5" y="357.9">14</text>
<text x="349.5" y="354.4">15</text>
<text x="329.5" y="361.4">4</text>
<text x="329.5" y="364.9">5</text>
<text x="333" y="363.2">P4</text>
<text x="344.1" y="363.2">P5</text>
<text x="349.5" y="364.9">12</text>
<text x="349.5" y="361.4">13</text>
<text x="329.5" y="368.5">6</text>
<text x="333" y="366.7">P3</text>
<text x="333" y="370.2">P2</text>
<text x="343.5" y="366.7">Q7</text>
<text x="344.5" y="370.2">SI</text>
<text x="349.5" y="368.5">11</text>
<text x="329.5" y="372">7</text>
<text x="333" y="373.8">P1</text>
<text x="341.8" y="373.8">CLK</text>
<text x="342.5" y="377.3">P/S</text>
<text x="349.5" y="375.5">9</text>
<text x="349.5" y="372">10</text>
</g>
<g font-size="3.2" fill="#8d2323">
<text x="452.8" y="56.3">1</text>
<text x="452.8" y="59.8">2</text>
<text x="458" y="57.7">VDD</text>
<text x="489.9" y="57.7">DIO0</text>
<text x="501.4" y="59.8">19</text>
<text x="501.4" y="56.3">20</text>
<text x="452.8" y="63.3">3</text>
<text x="458" y="61.2">DOUT</text>
<text x="458" y="64.7">DIN</text>
<text x="489.9" y="64.7">DIO2</text>
<text x="489.9" y="61.2">DIO1</text>
<text x="501.4" y="63.3">18</text>
<text x="452.8" y="66.9">4</text>
<text x="452.8" y="70.4">5</text>
<text x="458" y="68.3">DIO12</text>
<text x="458" y="71.8">RESET</text>
<text x="489.9" y="68.3">DIO3</text>
<text x="491.9" y="71.8">RTS</text>
<text x="501.4" y="70.4">16</text>
<text x="501.4" y="66.9">17</text>
<text x="452.8" y="73.9">6</text>
<text x="452.8" y="77.4">7</text>
<text x="458" y="75.3">RSSI</text>
<text x="489.9" y="75.3">DIO5</text>
<text x="501.4" y="77.4">14</text>
<text x="501.4" y="73.9">15</text>
<text x="452.8" y="81">8</text>
<text x="458" y="78.8">DIO11</text>
<text x="458" y="82.4">RES</text>
<text x="489.9" y="82.4">DIO9</text>
<text x="491.8" y="78.8">RES</text>
<text x="501.4" y="81">13</text>
<text x="450.8" y="88">10</text>
<text x="452.8" y="84.5">9</text>
<text x="458" y="85.9">DTR</text>
<text x="458" y="89.4">GND</text>
<text x="489.9" y="89.4">DIO4</text>
<text x="491.9" y="85.9">CTS</text>
<text x="501.4" y="88">11</text>
<text x="501.4" y="84.5">12</text>
</g>
<g font-size="3.2">
<text x="81.4" y="172.7">21</text>
<text x="72.6" y="174.4">GND</text>
<text x="72.6" y="195.6">GND</text>
<text x="81.4" y="193.9">15</text>
<text x="27.9" y="273.4" transform="rotate(-90 27.9 273.4)">2</text>
<text x="31.5" y="273.4" transform="rotate(-90 31.5 273.4)">1</text>
<text x="329.5" y="375.5">8</text>
<text x="333" y="377.3">VSS</text>
</g>
<g font-size="3.2" fill="#f00">
<text x="72.8" y="178">VDD</text>
<text x="81.4" y="176.2">20</text>
<text x="31.1" y="193.9">14</text>
<text x="36.7" y="195.6">AVDD</text>
<text x="341" y="352.6">VDD</text>
<text x="349.5" y="350.8">16</text>
</g>
</svg>
